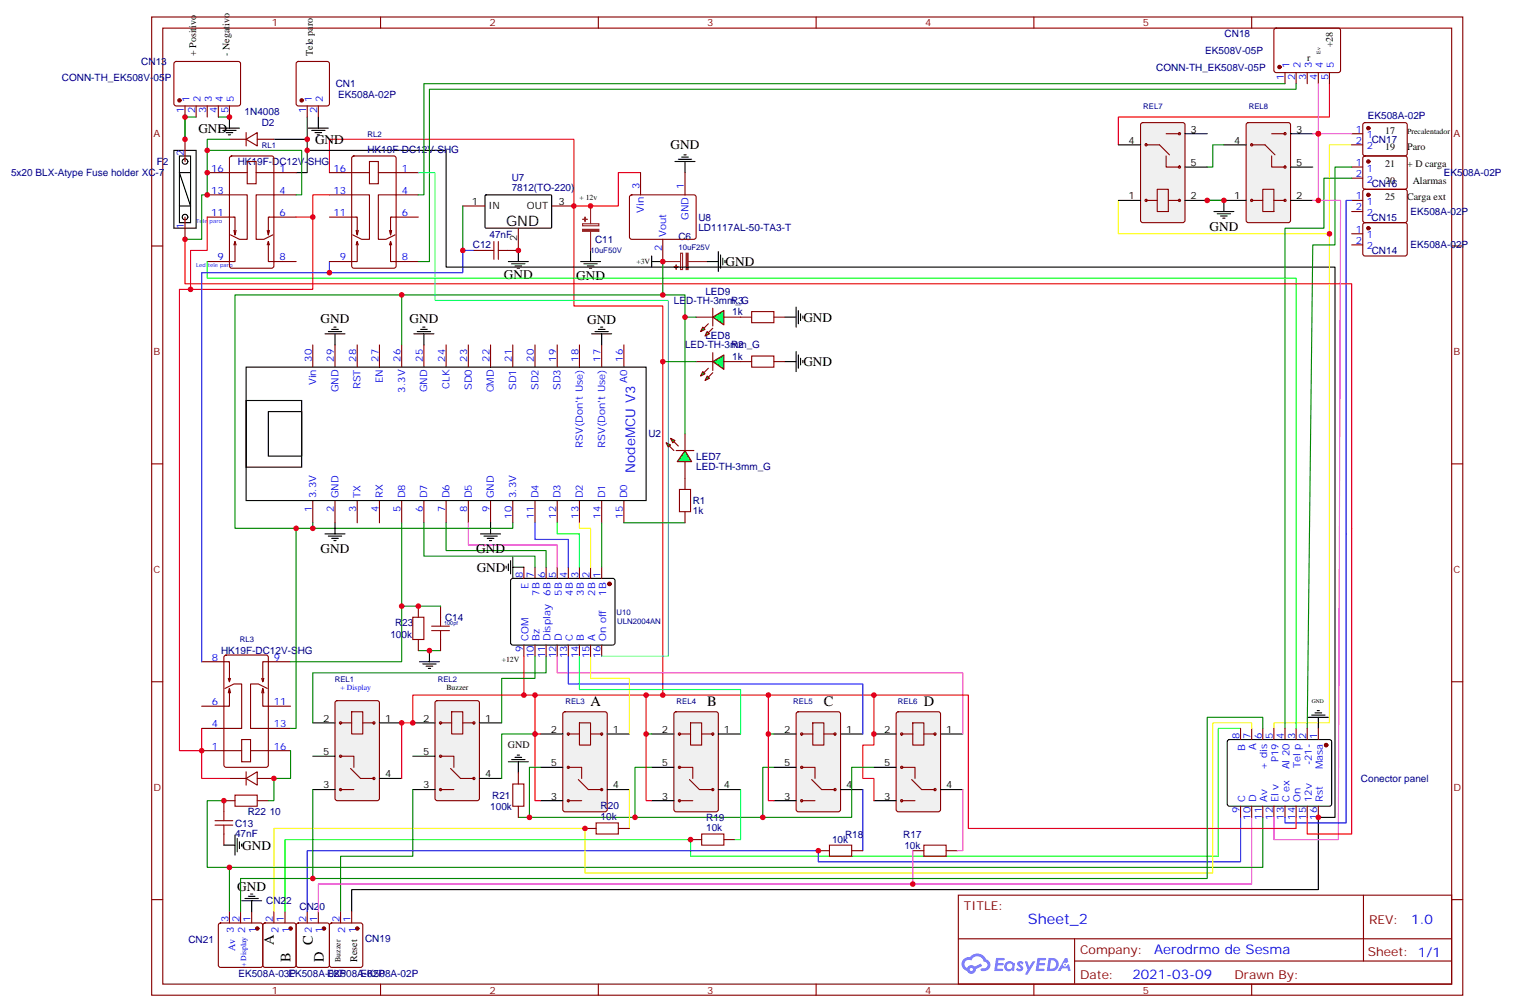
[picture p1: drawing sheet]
<svg xmlns="http://www.w3.org/2000/svg" width="481mm" height="320mm" viewBox="0 0 481 320" stroke-linecap="round" stroke-linejoin="round" font-family="sans-serif">
<g fill="none" stroke="#870000" stroke-width=".35">
<path d="M48.2 5.4h416.2v310.4h-416.2zM51.7 8.9h409.2v303.4h-409.2zM120.8 5.4v3.5M190 5.4v3.5M259.1 5.4v3.5M328.3 5.4v3.5M397.4 5.4v3.5M48.2 78.1h3.5M460.9 78.1h3.5M48.2 147.2h3.5M460.9 147.2h3.5M48.2 216.4h3.5"/>
<path d="M460.9 216.4h3.5M48.2 285.5h3.5M304.3 284.1h156.6v28.2h-156.6zM304.3 297.9h156.5M341.2 297.9v14.1M432.9 284.1v20.9M460.9 285.5h3.5M120.8 312.3v3.5M190 312.3v3.5M259.1 312.3v3.5M328.3 312.3v3.5M341.2 305h119.6"/>
<path d="M397.4 312.3v3.5"/>
</g>
<g fill="#5487ff">
<path d="M323.3 305.3a1.22 1.22 0 0 1 1.7 .2l-.4 .6a.47 .47 0 0 0-.4-.4 .47 .47 0 0 0-.5 .2l.2 .2a1.14 1.14 0 0 1 .8 1.8 1.14 1.14 0 0 1-1.9 0l-.2-.2 .4-.6 .8 .4a.29 .29 0 0 0 .3-.2 .29 .29 0 0 0-.3-.3 1.04 1.04 0 0 1-.5-1.7z"/>
<path d="M316.3 304h2.3l.4 .2-.2 .5-1.8 .1-.1 .8h1.5l.3 .4-.4 .4-1.5-.1-.2 1.2h1.7l.2 .3-.2 .3-2.6 .1z"/>
<path d="M329.4 304l2.7 .2-.1 .5-1.9 .1-.1 .8h1.5l.4 .4-.4 .3h-1.6l-.2 1.1 1.8 .1 .1 .3-.1 .3-2.7 .1z"/>
<path d="M338.2 304h.7l.3 1.3-.6 .3a.69 .69 0 0 0-1 .3 .69 .69 0 0 0 .4 .9 .69 .69 0 0 0 .9-.6l.5-.2 .5 2.2h-.8l-.2-.9h-1.7l-.5 .9h-.9z"/>
<path d="M325.4 305.1h.8l.6 1.8 1.1-1.8h.8l-2.5 4.2h-.8l.9-1.5z"/>
<path d="M332.9 304l-.5 4.2h1.3a2.11 2.11 0 0 0 2.4-2.1 2.11 2.11 0 0 0-2.5-2.1zM333.7 304.8a1.43 1.43 0 0 1 1.6 1.6 1.43 1.43 0 0 1-2 1z"/>
<path d="M319.3 305.6a1.54 1.54 0 0 0-.1 2.2 1.54 1.54 0 0 0 2.1 .1l.6 .3 .3-2.3-.5-.3a1.49 1.49 0 0 0-2.4 0zM319.5 306.6a.95 .95 0 0 1 1.9 0 .95 .95 0 0 1-1.9 0z"/>
<path d="M306 304.4a2.18 2.18 0 0 0 1 3.7 1.44 1.44 0 0 0 1.7 .9 1.44 1.44 0 0 0 1.1-1.5l2-1-.4-.7-1.9 1a1.47 1.47 0 0 0-2.5 .4 1.39 1.39 0 0 1-.6-1.9 1.39 1.39 0 0 1 2-.5 2.12 2.12 0 0 1 2.1-1.3 2.12 2.12 0 0 1 1.9 1.7 1.14 1.14 0 0 1 1.1 1.4 1.14 1.14 0 0 1-1.6 .7 .43 .43 0 0 0-.6 .4 .43 .43 0 0 0 .5 .5 1.98 1.98 0 0 0 2.5-1.3 1.98 1.98 0 0 0-1.3-2.5 3.1 3.1 0 0 0-5.2-.6l-.9 .1zM307.9 307.7a.54 .54 0 0 1 1 0 .54 .54 0 0 1-1 0z"/>
<circle cx="338.2" cy="306.1" r=".26"/>
</g>
<path d="M422.1 26.6v10.5h-67v8.9M104.6 54.8v-10.6h77.6v21.2M203.4 54.8h-7.1v10.6h-14.1v31.7h28.2v123.5" fill="none" stroke="#f00" stroke-width=".35"/>
<g fill="none" stroke="#000" stroke-width=".35">
<path d="M72.8 37.1v3.6M97.5 37.1v17.7h-3.5M101.1 37.1v3.6M55.2 47.7h7.1v24.7h-7.1zM57 49.5h3.5v21.2h-3.5zM60.5 54.8h-3.5l3.5 10.6h-3.5M69.7 40.7h6.3M70.7 41.4h4.3M71.8 42.1h2.1M72.5 42.8h.7M87 44.2h10.5M97.9 40.7h6.3"/>
<path d="M99 41.4h4.2M100 42.1h2.1M100.7 42.8h.7M214.3 51.3h6.4M215.4 50.6h4.2M216.4 49.8h2.1M217.1 49.1h.7M217.5 51.3v3.5M154 62l.3-.2 20.7 .1 .2 .3-.1 10.1-.3 .1h-20.6l-.2-.3zM164.6 79.5v3.5M187.5 79.5v3.5M385.4 67.1h6.4"/>
<path d="M386.5 67.8h4.2M387.5 68.5h2.1M388.2 69.3h.7M388.6 63.6v3.5M161.4 83h6.3M162.5 83.7h4.2M163.5 84.4h2.1M164.2 85.1h.7M184.3 83h6.4M185.4 83.7h4.2M186.4 84.4h2.2M187.1 85.1h.8"/>
<circle cx="58.7" cy="51.3" r=".88"/>
<circle cx="58.7" cy="68.9" r=".88"/>
</g>
<path d="M185 71h5.1v.6h-5.1zM187.5 65.4v5.6M187.5 73.5v6M210.4 83h5.7M216.1 80.4h.6v5.1h-.6zM218.5 83h6" fill="none" stroke="#8c2424" stroke-width=".35"/>
<g fill="#8c2424" stroke="#8c2424" stroke-width=".35">
<path d="M217.8 80.4h.7v5.1h-.7z"/>
<path d="M214.7 84.1v1.4z"/>
<path d="M214 84.7l1.4 .1z"/>
<path d="M185 72.8h5.1v.6h-5.1z"/>
<path d="M185 69.6h1.4z"/>
<path d="M185.7 68.9l.1 1.4z"/>
</g>
<path d="M150.5 79.5h-3.6v7h-42.3v-3.5" fill="none" stroke="#00f" stroke-width=".35"/>
<path d="M154 79.5h2.8M156.8 76.7v5.6M158.2 76.7v5.6M158.2 79.5h2.8" fill="none" stroke="#a10000" stroke-width=".35"/>
<g fill="none" stroke="#870000" stroke-width=".35">
<path d="M55.4 19.7l.5-.2 20 .1 .5 .6-.1 13-.6 .4h-20.1l-.4-.7v-12.7zM94.2 19.7l.5-.2h9.2l.5 .2 .2 .5v12.7l-.2 .5-.5 .2h-9.2l-.5-.2-.2-.5v-12.7zM58.7 33.6v3.5M62.3 33.6v3.5M65.8 33.6v3.5M69.3 33.6v3.5M72.8 33.6v3.5M97.5 33.6v3.5M101.1 33.6v3.5M58.7 44.2v7.1M65.8 54.8h12.7M72.8 44.2h5.3"/>
<path d="M73.1 49.7l.5-.2h12.7l.6 .4 .1 34.5-.5 .7h-12.9l-.7-.4-.1-34.5zM78.1 44.2l3.6-2.1v4.2zM78.1 42.1v4.2M78.5 51.3h2.8v7h-2.8zM81.3 54.8h12.7M81.7 44.2h5.3M203.4 54.8v7M217.5 54.8v7M58.7 68.9v7.1M65.8 61.8h12.7v14.2h-2.5l-2.8-1.5M65.8 68.9h8.8v5.6l-.3-1.4M74.3 77.7l.3-1v6.3h-8.8"/>
<path d="M74.6 76.7l.4 1M75 73.1l-.4 1.4M84.8 73.1l.4 1.4M85.2 76.7l-.4 1M85.5 77.7l-.3-1v6.3h8.8M94 61.8h-12.7v14.2h2.5l2.8-1.5M94 68.9h-8.8v5.6l.3-1.4M146.9 65.4h7.1M150.5 79.5h3.5M164.6 72.4v7.1h-3.6M175.2 65.4h7M200.1 62l.5-.2 20 .1 .4 .6-.1 13-.6 .5-20-.1-.5-.7v-12.7z"/>
<path d="M210.4 76v7M429.2 74.2h3.5M429.2 77.7h3.5M432.9 70.9l.5-.2h12.7l.5 .2 .2 .5-.1 9.4-.6 .4h-13l-.4-.7v-9.1z"/>
</g>
<path d="M62.3 37.1h-3.6v7.1M69.3 37.1h3.5M388.6 46h-3.5v7h-1.8" fill="none" stroke="#008700" stroke-width=".35"/>
<g fill="#870000" stroke="#870000" stroke-width=".35">
<circle cx="95.8" cy="31.9" r=".53"/>
<circle cx="57" cy="31.9" r=".53"/>
<circle cx="434.4" cy="72.4" r=".53"/>
</g>
<path d="M429.2 46h-7.1v28.2h-67v-10.6" fill="none" stroke="#ff0" stroke-width=".35"/>
<path d="M395.9 39.1l.4-.2h12.7l.7 .4 .1 30.7-.5 .6-13 .1-.6-.5-.1-30.6z" fill="#f0f0f0" stroke="#870000" stroke-width=".35"/>
<path d="M97.5 47.7h44.1v37.1h282.3v174.6h-5.3v22.9h-306.9v7.1M388.6 46h7M409.8 42.4h7M409.8 53h7M388.6 63.6h7M409.8 63.6h7M415.4 227.6h6.3M416.5 226.9h4.2M417.5 226.2h2.1M418.2 225.5h.7M418.6 227.6v3.6" fill="none" stroke="#000" stroke-width=".35"/>
<g fill="none" stroke="#870000" stroke-width=".35">
<path d="M404.7 9.1l.5-.2 20 .1 .4 .6v13l-.7 .4h-20l-.4-.7v-12.7zM408 23v3.6M411.5 23v3.6M415 23v3.6M418.6 23v3.6M422.1 23v3.6M432.9 39.1l.5-.2h12.7l.5 .2 .2 .5-.1 9.5-.6 .4-13-.1-.4-.6v-9.2zM397.4 46h4.2l3.2 3.1M403.8 49.5v3.5h4.2M403.8 42.4h4.2M429.2 46h3.5M429.2 42.4h3.5"/>
<path d="M429.2 53h3.5M429.2 56.6h3.5M432.9 49.7l.5-.2h12.7l.5 .2 .2 .5-.1 9.4-.6 .5-13-.1-.4-.6v-9.2zM397.4 63.6h3.5M400.9 60.1h3.6v7h-3.6zM404.5 63.6h3.5M429.2 63.6h3.5M429.2 67.1h3.5M432.9 60.3l.5-.2h12.7l.5 .2 .2 .5-.1 9.4-.6 .5-13-.1-.4-.6v-9.2z"/>
<circle cx="397.4" cy="46" r=".35"/>
<circle cx="408" cy="42.4" r=".35"/>
<circle cx="408" cy="53" r=".35"/>
<circle cx="397.4" cy="63.6" r=".35"/>
<circle cx="408" cy="63.6" r=".35"/>
</g>
<g fill="#870000" stroke="#870000" stroke-width=".35">
<circle cx="434.4" cy="61.8" r=".53"/>
<circle cx="434.4" cy="51.3" r=".53"/>
<circle cx="434.4" cy="40.7" r=".53"/>
<circle cx="406.2" cy="21.3" r=".53"/>
</g>
<path d="M422.1 74.2v155.2h-17.6v1.8M185.7 262.9h-98.7v26.5" fill="none" stroke="#ff0" stroke-width=".35"/>
<path d="M429.2 63.6h-1.8v105.8M273.9 261.2v8.8" fill="none" stroke="#00f" stroke-width=".35"/>
<path d="M393.9 231.2h-7.1v40.5h-167.5v-5.2h-128.8v22.9" fill="none" stroke="#0f0" stroke-width=".35"/>
<path d="M429.2 56.6h-8.9v15.8h-12.3v158.8M429.2 53h-5.3v24.7h-7.1l-1.8 153.5" fill="none" stroke="#008700" stroke-width=".35"/>
<path d="M397.4 259.4v21.2h-107.6" fill="none" stroke="#f0f" stroke-width=".35"/>
<path d="M138.3 222.6l.5-.2h12.7l.7 .4v30.6l-.4 .7h-13l-.6-.5-.1-30.5z" fill="#f0f0f0" stroke="#870000" stroke-width=".35"/>
<path d="M131.1 229.4h7M131.1 240h7M152.2 229.4h7.1M131.1 250.6h7M152.2 247.1h7.1" fill="none" stroke="#000" stroke-width=".35"/>
<g fill="none" stroke="#870000" stroke-width=".35">
<path d="M139.9 240h4.2v3.5M139.9 229.4h3.5M143.4 225.9h3.5v7h-3.5zM146.9 229.4h3.6M139.9 250.6h4.2M143.1 243.9l3.1 3.2h4.3"/>
<circle cx="139.9" cy="229.4" r=".35"/>
<circle cx="139.9" cy="240" r=".35"/>
<circle cx="150.5" cy="229.4" r=".35"/>
<circle cx="139.9" cy="250.6" r=".35"/>
<circle cx="150.5" cy="247.1" r=".35"/>
</g>
<path d="M284.7 226.1l.5-.2h12.7l.7 .4v30.6l-.4 .7h-13l-.6-.4-.1-30.6z" fill="#f0f0f0" stroke="#870000" stroke-width=".35"/>
<path d="M277.5 232.9h7M298.6 232.9h7.1M277.5 254.1h7M277.5 243.5h7M298.6 250.6h7.1" fill="none" stroke="#000" stroke-width=".35"/>
<g fill="none" stroke="#870000" stroke-width=".35">
<path d="M286.3 232.9h3.5M289.8 229.4h3.5v7.1h-3.5zM293.3 232.9h3.6M286.3 243.5h4.2v3.6M286.3 254.1h4.2M289.5 247.4l3.1 3.2h4.3"/>
<circle cx="286.3" cy="232.9" r=".35"/>
<circle cx="296.9" cy="232.9" r=".35"/>
<circle cx="286.3" cy="254.1" r=".35"/>
<circle cx="286.3" cy="243.5" r=".35"/>
<circle cx="296.9" cy="250.6" r=".35"/>
</g>
<path d="M253 226.1l.5-.2h12.7l.6 .4 .1 30.6-.5 .7h-12.9l-.7-.4v-30.6z" fill="#f0f0f0" stroke="#870000" stroke-width=".35"/>
<path d="M245.7 232.9h7.1M266.9 232.9h7M245.7 254.1h7.1M245.7 243.5h7.1M266.9 250.6h7" fill="none" stroke="#000" stroke-width=".35"/>
<g fill="none" stroke="#870000" stroke-width=".35">
<path d="M254.5 232.9h3.6M258.1 229.4h3.5v7.1h-3.5zM261.6 232.9h3.5M254.5 243.5h4.3v3.6M254.5 254.1h4.3M257.7 247.4l3.2 3.2h4.2"/>
<circle cx="254.5" cy="232.9" r=".35"/>
<circle cx="265.1" cy="232.9" r=".35"/>
<circle cx="254.5" cy="243.5" r=".35"/>
<circle cx="254.5" cy="254.1" r=".35"/>
<circle cx="265.1" cy="250.6" r=".35"/>
</g>
<path d="M214.2 226.1l.5-.2h12.7l.6 .4 .1 30.6-.5 .7h-12.9l-.7-.4v-30.6z" fill="#f0f0f0" stroke="#870000" stroke-width=".35"/>
<path d="M206.9 232.9h7.1M228.1 232.9h7M206.9 254.1h7.1M206.9 243.5h7.1M228.1 250.6h7" fill="none" stroke="#000" stroke-width=".35"/>
<g fill="none" stroke="#870000" stroke-width=".35">
<path d="M215.7 232.9h3.6M219.3 229.4h3.5v7.1h-3.5zM222.8 232.9h3.5M215.7 243.5h4.3v3.6M215.7 254.1h4.3M218.9 247.4l3.2 3.2h4.2"/>
<circle cx="215.7" cy="232.9" r=".35"/>
<circle cx="226.3" cy="232.9" r=".35"/>
<circle cx="215.7" cy="254.1" r=".35"/>
<circle cx="215.7" cy="243.5" r=".35"/>
<circle cx="226.3" cy="250.6" r=".35"/>
</g>
<path d="M178.9 226.1l.5-.2h12.7l.6 .4 .1 30.6-.5 .7h-12.9l-.7-.4v-30.6z" fill="#f0f0f0" stroke="#870000" stroke-width=".35"/>
<path d="M162.3 183.8l.5-.2h32l.5 .7-.1 20-.6 .4h-32.1l-.4-.7v-19.7zM164.2 239.6h.7M171.6 232.9h7.1M192.8 232.9h7M389.9 234.9l.4-.2 32.1 .1 .4 .6-.1 20-.6 .5-32-.1-.5-.6v-19.8zM161.4 241.8h6.3M162.5 241.1h4.2M163.5 240.3h2.1M164.6 241.8v3.5M171.6 254.1h7.1M171.6 243.5h7.1M192.8 250.6h7" fill="none" stroke="#000" stroke-width=".35"/>
<g fill="none" stroke="#870000" stroke-width=".35">
<path d="M166.3 180v3.6M169.9 180v3.6M173.4 180v3.6M176.9 180v3.6M180.4 180v3.6M184 180v3.6M187.5 180v3.6M191 180v3.6M64 210h8.8v6.4l-.3-1.1M71.3 208.1l.5-.2h12.7l.6 .4 .1 34.5-.5 .7h-12.9l-.7-.4v-34.5zM71.4 218.5l2.9-1.4h2.4v14.1h-12.7M72.5 219.9l.3-1.4v5.6h-8.8"/>
<path d="M72.8 218.5l.4 1.4M73.2 215.3l-.4 1.1M83.1 215.3l.3 1.1M83.4 218.5l-.3 1.4M83.8 219.9l-.4-1.4v5.6h8.9M84.8 218.5l-2.8-1.4h-2.4v14.1h12.7M92.3 210h-8.9v6.4l.4-1.1M166.3 204.7v3.5M169.9 204.7v3.5M173.4 204.7v3.5M176.9 204.7v3.5M180.4 204.7v3.5"/>
<path d="M184 204.7v3.5M187.5 204.7v3.5M191 204.7v3.5M64 238.2h12.7M76.7 234.7h2.9v7.1h-2.9zM79.6 238.2h12.7M180.4 232.9h3.6M184 229.4h3.5v7.1h-3.5zM187.5 232.9h3.5M393.9 231.2v3.5M397.4 231.2v3.5M400.9 231.2v3.5"/>
<path d="M404.5 231.2v3.5M408 231.2v3.5M411.5 231.2v3.5M415 231.2v3.5M418.6 231.2v3.5M164.6 245.3v3.5M164.6 255.9v3.5M180.4 243.5h4.3v3.6M180.4 254.1h4.3M183.6 247.4l3.2 3.2h4.2M393.9 255.9v3.5M397.4 255.9v3.5"/>
<path d="M400.9 255.9v3.5M404.5 255.9v3.5M408 255.9v3.5M411.5 255.9v3.5M415 255.9v3.5M418.6 255.9v3.5M185.7 262.9h3.6M196.3 262.9h3.5M219.3 266.5h3.5M229.8 266.5h3.6M259.8 270h3.5M270.4 270h3.5"/>
<path d="M289.8 270h3.5M300.4 270h3.5M69.6 293.1l.4-.2h12.7l.5 .2 .2 .5v12.7l-.2 .5-.5 .2h-12.7l-.5-.2-.2-.5v-12.7zM72.8 289.4v3.5M76.4 289.4v3.5M79.9 289.4v3.5M83.7 293.1l.4-.2h9.2l.5 .2 .2 .5v12.7l-.2 .5-.5 .2h-9.2l-.5-.2-.2-.5v-12.7zM87 289.4v3.5M90.5 289.4v3.5M94.2 293.1l.5-.2h9.2l.5 .2 .2 .5v12.7l-.2 .5-.5 .2h-9.2l-.5-.2-.2-.5v-12.7zM97.5 289.4v3.5M101.1 289.4v3.5"/>
<path d="M104.8 293.1l.5-.2h9.2l.5 .2 .2 .5v12.7l-.3 .5-.4 .2h-9.2l-.5-.2-.2-.5v-12.7zM108.1 289.4v3.5M111.7 289.4v3.5"/>
<circle cx="180.4" cy="232.9" r=".35"/>
<circle cx="191" cy="232.9" r=".35"/>
<circle cx="180.4" cy="254.1" r=".35"/>
<circle cx="180.4" cy="243.5" r=".35"/>
<circle cx="191" cy="250.6" r=".35"/>
</g>
<path d="M162.8 248.8h3.5v7.1h-3.5zM189.3 261.2h7v3.5h-7zM222.8 264.7h7v3.5h-7zM263.3 268.2h7.1v3.5h-7.1zM293.3 268.2h7.1v3.5h-7.1z" fill="none" stroke="#a10000" stroke-width=".35"/>
<path d="M383.3 63.6h5.3M173.4 208.2v5.3h-74.1v15.9M131.1 250.6v21.1h-23v17.7M171.6 243.5h-3.5v15.9h-3.5M206.9 243.5h-5.3v15.9h-33.5M245.7 243.5h-3.5v15.9h-40.6M277.5 243.5h-7.1v15.9h-28.2M400.9 259.4v15.9h-328.1v14.1" fill="none" stroke="#008700" stroke-width=".35"/>
<path d="M176.9 208.2v5.3h128.8v19.4" fill="none" stroke="#f0f" stroke-width=".35"/>
<path d="M169.9 220.6h35.2v33.5h1.8M171.6 232.9h-1.7v21.2h1.7M205.1 220.6h38.8v33.5h1.8M243.9 220.6h33.6v15.9h-3.6v10.6h3.6v7" fill="none" stroke="#f00" stroke-width=".35"/>
<path d="M180.4 208.2v8.9h93.5v15.8M273.9 250.6v10.6M393.9 259.4v14.1h-134.1v-3.5h-162.3v19.4" fill="none" stroke="#00f" stroke-width=".35"/>
<path d="M187.5 208.2v7.1h12.3v17.6M397.4 231.2v-1.8h-12.3v47.6h-199.4v-14.1M199.8 250.6v12.3" fill="none" stroke="#ff0" stroke-width=".35"/>
<g fill="#870000" stroke="#870000" stroke-width=".35">
<circle cx="421" cy="236.5" r=".53"/>
<circle cx="193.5" cy="185.3" r=".53"/>
<circle cx="113.4" cy="294.7" r=".53"/>
<circle cx="102.8" cy="294.7" r=".53"/>
<circle cx="81.7" cy="294.7" r=".53"/>
<circle cx="92.3" cy="294.7" r=".53"/>
</g>
<path d="M65.8 83v5.3h345.7v142.9" fill="none" stroke="#0f0" stroke-width=".35"/>
<path d="M106.6 222.6l.5-.2h12.7l.6 .4 .1 30.6-.5 .7h-12.9l-.7-.5v-30.5z" fill="#f0f0f0" stroke="#870000" stroke-width=".35"/>
<g fill="none" stroke="#000" stroke-width=".35">
<path d="M78.1 116.5h127v42.4h-127zM103.2 105.9h6.3M104.2 105.2h4.3M105.3 104.5h2.1M106 103.8h.7M106.4 105.9v3.6M131.4 105.9h6.4M132.5 105.2h4.2M133.5 104.5h2.1M134.2 103.8h.7M134.6 105.9v3.6M78.1 127.1h17.7v21.2h-17.7z"/>
<path d="M85.2 130.6h10.6v14.1h-10.6zM103.2 169.4h6.3M104.2 170.1h4.3M105.3 170.9h2.1M106 171.6h.7M106.4 165.9v3.5M152.6 169.4h6.3M153.6 170.1h4.3M154.7 170.9h2.1M155.4 171.6h.7M155.8 165.9v3.5M133.2 210h6.3"/>
<path d="M134.2 210.7h4.3M135.3 211.4h2.1M136 212.1h.7M136.3 206.5v3.5M99.3 229.4h7.1M99.3 240h7.1M120.5 229.4h7M99.3 250.6h7.1M120.5 247.1h7M71.1 268.2h3.5M74.6 265v6.4M75.3 266.1v4.2"/>
<path d="M76 267.2v2.1M76.7 267.9v.7M76.7 285.9h6.4M77.8 285.2h4.2M78.8 284.4h2.2M79.6 283.7h.7M79.9 285.9v3.5"/>
</g>
<g fill="none" stroke="#870000" stroke-width=".35">
<path d="M104.6 54.8h12.7M111.9 49.7l.5-.2h12.7l.6 .4 .1 34.5-.5 .7h-12.9l-.7-.4v-34.5zM117.3 51.3h2.8v7h-2.8zM120.1 54.8h12.7M104.6 61.8h12.7v14.2h-2.5l-2.8-1.5M104.6 68.9h8.8v5.6l-.3-1.4M113.1 77.7l.3-1v6.3h-8.8M113.4 76.7l.4 1M113.8 73.1l-.4 1.4M123.6 73.1l.4 1.4M124 76.7l-.4 1M124.4 77.7l-.4-1v6.3h8.8"/>
<path d="M132.8 61.8h-12.7v14.2h2.5l2.8-1.5M132.8 68.9h-8.8v5.6l.4-1.4M99.3 109.5v7M106.4 109.5v7M113.4 109.5v7M120.5 109.5v7M127.5 109.5v7M134.6 109.5v7M141.6 109.5v7M148.7 109.5v7M155.8 109.5v7M162.8 109.5v7"/>
<path d="M169.9 109.5v7M176.9 109.5v7M184 109.5v7M191 109.5v7M198.1 109.5v7M99.3 158.9v7M106.4 158.9v7M113.4 158.9v7M120.5 158.9v7M127.5 158.9v7M134.6 158.9v7M141.6 158.9v7"/>
<path d="M148.7 158.9v7M155.8 158.9v7M162.8 158.9v7M169.9 158.9v7M176.9 158.9v7M184 158.9v7M191 158.9v7M198.1 158.9v7M132.8 192.4v3.5M139.9 192.4v3.5M132.8 203v3.5M139.9 203v3.5"/>
<path d="M108.1 240h4.3v3.5M108.1 229.4h3.6M111.7 225.9h3.5v7h-3.5zM115.2 229.4h3.5M72.8 247.1h5.3M74.6 254.1h-3.5v3.5M78.1 247.1l3.6-2.2v4.3zM78.1 244.9v4.3M81.7 247.1h5.3M81.7 254.1h3.5M108.1 250.6h4.3M111.3 243.9l3.2 3.2h4.2"/>
<path d="M71.1 264.7v3.5"/>
<circle cx="108.1" cy="229.4" r=".35"/>
<circle cx="108.1" cy="240" r=".35"/>
<circle cx="118.7" cy="229.4" r=".35"/>
<circle cx="108.1" cy="250.6" r=".35"/>
<circle cx="118.7" cy="247.1" r=".35"/>
</g>
<path d="M131.1 195.9h3.5v7.1h-3.5zM137.1 198.7h5.6M139.9 195.9v2.8M137.1 200.1h5.6M139.9 200.1v2.9M71.1 257.6v2.9M74.6 252.3h7.1v3.6h-7.1zM68.3 260.5h5.6M68.3 261.9h5.6M71.1 261.9v2.8" fill="none" stroke="#a10000" stroke-width=".35"/>
<path d="M429.2 42.4h-10.6v21.2h7l-.7 202.9h-20.4v-7.1M148.7 165.9v7.1h28.2v7M305.7 250.6v19.4h-1.8M289.8 270v10.6h-188.7v8.8" fill="none" stroke="#f0f" stroke-width=".35"/>
<g fill="none" stroke="#008700" stroke-width=".35">
<path d="M58.7 37.1v7.1M65.8 47.7h30v14.1h-1.8M72.8 44.2h-7v17.6h-1.8v14.2h-5.3M146.9 65.4v14.1M383.3 63.6h5.3M127.5 93.6v15.9M94 167.7v63.5h-1.7M99.3 165.9v1.8h63.5v-1.8M127.5 165.9v44.1h-35.2M134.6 165.9v10.6h35.3v3.5M141.6 165.9v8.8h31.8v5.3M191 165.9v14.1"/>
<path d="M127.5 192.4h12.4M132.8 206.5h7.1M169.9 208.2v7.1h-10.6v14.1M92.3 238.2v8.9h-5.3v7h-1.8M205.1 232.9h1.8M243.9 232.9h1.8M400.9 231.2v-3.6h-17.6v51.2h-306.9v10.6M71.1 254.1h-5.3v21.2h7M99.3 250.6v28.2"/>
</g>
<path d="M58.7 76v14.1h370.5v174.6h-14.2v-5.3M99.3 68.9v22.9h-42.3v146.4h7v8.9h8.8M104.6 61.8h-5.3v7.1h-5.3M166.3 208.2v12.4h3.6v12.3M166.3 220.6h-35.2v8.8h-3.6v17.7M277.5 220.6h29.9v42.3h104.1v-3.5" fill="none" stroke="#f00" stroke-width=".35"/>
<path d="M176.9 165.9v3.5h7.1v10.6M184 208.2v10.6h51.1v14.1M235.1 250.6v15.9h-1.7" fill="none" stroke="#0f0" stroke-width=".35"/>
<path d="M184 165.9v1.8h3.5v12.3" fill="none" stroke="#ff0" stroke-width=".35"/>
<path d="M169.9 165.9v5.3h10.5v8.8M427.4 169.4v91.8h-19.4v-1.8" fill="none" stroke="#00f" stroke-width=".35"/>
<path d="M362.4 39.1l.4-.2h12.7l.7 .4v30.7l-.4 .6-13 .1-.6-.5-.1-30.6z" fill="#f0f0f0" stroke="#870000" stroke-width=".35"/>
<g fill="none" stroke="#000" stroke-width=".35">
<path d="M355.1 46h7M376.2 42.4h7.1M376.2 53h7.1M228.1 79.8v6.4M355.1 63.6h7M376.2 63.6h7.1M206.9 83h3.5M206.9 81.2v3.6M224.5 83h3.6M228.8 80.9v4.2M229.5 82v2.1M230.2 82.7v.7"/>
<path d="M160.7 179.7v.7M161.4 179v2.1M162.1 177.9v4.2M162.8 176.8v6.4M162.8 180h3.5"/>
</g>
<g fill="none" stroke="#870000" stroke-width=".35">
<path d="M363.9 46h4.2l3.2 3.1M370.2 49.5v3.5h4.3M370.2 42.4h4.3M363.9 63.6h3.5M367.4 60.1h3.5v7h-3.5zM370.9 63.6h3.6"/>
<circle cx="363.9" cy="46" r=".35"/>
<circle cx="374.5" cy="42.4" r=".35"/>
<circle cx="374.5" cy="53" r=".35"/>
<circle cx="363.9" cy="63.6" r=".35"/>
<circle cx="374.5" cy="63.6" r=".35"/>
</g>
<path d="M418.6 26.6v15.8h-1.8M416.8 63.6h1.8" fill="none" stroke="#f0f" stroke-width=".35"/>
<path d="M408 26.6h-273.4v35.2h-1.8M411.5 26.6v1.7h-275.2v54.7h-3.5M210.4 83v10.6h-135.8v74.1h24.7" fill="none" stroke="#008700" stroke-width=".35"/>
<path d="M64 231.2v7" fill="none" stroke="#f00" stroke-width=".35"/>
<path d="M104.6 86.5h-40.6v123.5" fill="none" stroke="#00f" stroke-width=".35"/>
<path d="M132.8 54.8h5.3v40.6h74.1v112.8h-21.2" fill="none" stroke="#0ff" stroke-width=".35"/>
<path d="M217.5 143l2.1 3.5h-4.6z" fill="#0f0" stroke="#870000" stroke-width=".35"/>
<path d="M214.7 143h5.6z" fill="#f00" stroke="#870000" stroke-width=".35"/>
<g fill="#870000" stroke="#870000" stroke-width=".35">
<path d="M212.5 141.6l1.5 1.4z"/>
<path d="M214 140.2l1.4 1.4z"/>
</g>
<g fill="#0f0" stroke="#870000" stroke-width=".35">
<path d="M211.5 140.5l1.4 .7-.7 .7z"/>
<path d="M212.9 139.1l1.4 .7-.7 .7z"/>
</g>
<path d="M217.5 137.7v5.3M217.5 146.5v5.3" fill="none" stroke="#870000" stroke-width=".35"/>
<path d="M210.4 93.6h7.1v44.1M198.1 165.9h19.4" fill="none" stroke="#008700" stroke-width=".35"/>
<path d="M226.3 114.8l3.5-2.2v4.6z" fill="#0f0" stroke="#870000" stroke-width=".35"/>
<path d="M226.3 111.9v5.7z" fill="#f00" stroke="#870000" stroke-width=".35"/>
<g fill="#870000" stroke="#870000" stroke-width=".35">
<path d="M226.3 118.3l-1.4 1.4z"/>
<path d="M224.9 116.9l-1.4 1.4z"/>
</g>
<g fill="#0f0" stroke="#870000" stroke-width=".35">
<path d="M224.5 119.3l.7 .8-1.4 .7z"/>
<path d="M223.1 117.9l.7 .7-1.4 .7z"/>
</g>
<path d="M221 114.8h5.3M229.8 114.8h5.3" fill="none" stroke="#870000" stroke-width=".35"/>
<path d="M226.3 100.6l3.5-2.1v4.6z" fill="#0f0" stroke="#870000" stroke-width=".35"/>
<path d="M226.3 97.8v5.7z" fill="#f00" stroke="#870000" stroke-width=".35"/>
<g fill="#870000" stroke="#870000" stroke-width=".35">
<path d="M226.3 104.2l-1.4 1.4z"/>
<path d="M224.9 102.8l-1.4 1.4z"/>
</g>
<g fill="#0f0" stroke="#870000" stroke-width=".35">
<path d="M224.5 105.2l.7 .7-1.4 .7z"/>
<path d="M223.1 103.8l.7 .7-1.4 .7z"/>
</g>
<path d="M221 100.6h5.3M229.8 100.6h8.9M235.1 114.8h3.6M245.7 100.6h3.5M245.7 114.8h3.5M217.5 151.8v3.5M217.5 162.4v3.5" fill="none" stroke="#870000" stroke-width=".35"/>
<path d="M210.4 114.8h10.6M217.5 100.6h3.5M169.9 232.9h-10.6v14.2" fill="none" stroke="#008700" stroke-width=".35"/>
<g fill="none" stroke="#000" stroke-width=".35">
<path d="M252.8 97.5v6.3M253.5 98.5v4.3M254.2 99.6v2.1M187.9 105.9h6.3M188.9 105.2h4.2M190 104.5h2.1M190.7 103.8h.7M191 105.9v3.6M249.2 100.6h3.6M249.2 114.8h3.6M252.8 111.6v6.3M253.5 112.6v4.3"/>
<path d="M254.2 113.7v2.1M254.9 100.3v.7M254.9 114.4v.7"/>
</g>
<path d="M65.8 68.9v10.6h-5.3v12.3" fill="none" stroke="#f00" stroke-width=".35"/>
<path d="M238.7 98.9h7v3.5h-7zM238.7 113h7v3.5h-7zM215.7 155.3h3.6v7.1h-3.6z" fill="none" stroke="#a10000" stroke-width=".35"/>
<g fill="#c00">
<circle cx="182.2" cy="65.4" r=".88"/>
<circle cx="164.6" cy="79.5" r=".88"/>
<circle cx="97.5" cy="44.2" r=".88"/>
<circle cx="205.1" cy="232.9" r=".88"/>
<circle cx="205.1" cy="220.6" r=".88"/>
<circle cx="243.9" cy="232.9" r=".88"/>
<circle cx="243.9" cy="220.6" r=".88"/>
<circle cx="168.1" cy="259.4" r=".88"/>
<circle cx="277.5" cy="220.6" r=".88"/>
<circle cx="242.2" cy="259.4" r=".88"/>
<circle cx="201.6" cy="259.4" r=".88"/>
<circle cx="187.5" cy="65.4" r=".88"/>
<circle cx="388.6" cy="63.6" r=".88"/>
<circle cx="422.1" cy="74.2" r=".88"/>
<circle cx="383.3" cy="63.6" r=".88"/>
<circle cx="58.7" cy="44.2" r=".88"/>
<circle cx="58.7" cy="37.1" r=".88"/>
<circle cx="72.8" cy="37.1" r=".88"/>
<circle cx="65.8" cy="54.8" r=".88"/>
<circle cx="65.8" cy="61.8" r=".88"/>
<circle cx="65.8" cy="47.7" r=".88"/>
<circle cx="146.9" cy="79.5" r=".88"/>
<circle cx="58.7" cy="76" r=".88"/>
<circle cx="71.1" cy="254.1" r=".88"/>
<circle cx="64" cy="238.2" r=".88"/>
<circle cx="99.3" cy="68.9" r=".88"/>
<circle cx="277.5" cy="232.9" r=".88"/>
<circle cx="169.9" cy="220.6" r=".88"/>
<circle cx="99.3" cy="167.7" r=".88"/>
<circle cx="127.5" cy="93.6" r=".88"/>
<circle cx="210.4" cy="220.6" r=".88"/>
<circle cx="166.3" cy="220.6" r=".88"/>
<circle cx="131.1" cy="229.4" r=".88"/>
<circle cx="127.5" cy="229.4" r=".88"/>
<circle cx="418.6" cy="259.4" r=".88"/>
<circle cx="136.3" cy="206.5" r=".88"/>
<circle cx="127.5" cy="192.4" r=".88"/>
<circle cx="132.8" cy="192.4" r=".88"/>
<circle cx="94" cy="167.7" r=".88"/>
<circle cx="72.8" cy="275.3" r=".88"/>
<circle cx="185.7" cy="262.9" r=".88"/>
<circle cx="289.8" cy="280.6" r=".88"/>
<circle cx="99.3" cy="278.8" r=".88"/>
<circle cx="418.6" cy="42.4" r=".88"/>
<circle cx="418.6" cy="63.6" r=".88"/>
<circle cx="259.8" cy="270" r=".88"/>
<circle cx="219.3" cy="266.5" r=".88"/>
<circle cx="210.4" cy="83" r=".88"/>
<circle cx="104.6" cy="86.5" r=".88"/>
<circle cx="87" cy="247.1" r=".88"/>
<circle cx="97.5" cy="47.7" r=".88"/>
<circle cx="210.4" cy="93.6" r=".88"/>
<circle cx="217.5" cy="100.6" r=".88"/>
<circle cx="210.4" cy="114.8" r=".88"/>
<circle cx="169.9" cy="232.9" r=".88"/>
<circle cx="60.5" cy="91.8" r=".88"/>
</g>
<g font-size="4.6">
<text x="160.7" y="71.7">GND</text>
<text x="187.5" y="224.1">A</text>
<text x="224.5" y="224.1">B</text>
<text x="261.6" y="224.1">C</text>
<text x="293.3" y="224.1">D</text>
<text x="87" y="300" transform="rotate(-90 87 300)">A</text>
<text x="99.3" y="300" transform="rotate(-90 99.3 300)">C</text>
<text x="92.3" y="305.3" transform="rotate(-90 92.3 305.3)">B</text>
<text x="102.8" y="305.3" transform="rotate(-90 102.8 305.3)">D</text>
</g>
<text font-size="4.6" fill="#00f" x="326.4" y="293.1">Sheet_2</text>
<g font-size="4.2">
<text x="63" y="42.1">GND</text>
<text x="100" y="45.6">GND</text>
<text x="212.9" y="47.3">GND</text>
<text x="384" y="73.2">GND</text>
<text x="160" y="88.7">GND</text>
<text x="182.9" y="89">GND</text>
<text x="230.4" y="84.4">GND</text>
<text x="101.8" y="102.6">GND</text>
<text x="130" y="102.6">GND</text>
<text x="186.4" y="102.8">GND</text>
<text x="255.1" y="102.1">GND</text>
<text x="255.1" y="116.2">GND</text>
<text x="101.8" y="175.5">GND</text>
<text x="151.2" y="175.5">GND</text>
<text x="151.3" y="181.5">GND</text>
<text x="76.9" y="269.7">GND</text>
<text x="75.3" y="282.6">GND</text>
</g>
<g font-size="4.2" fill="#00f">
<text x="201.6" y="150" transform="rotate(-90 201.6 150)">NodeMCU V3</text>
<text x="448.1" y="293.4">1.0</text>
<text x="366.4" y="302.9">Aerodrmo de Sesma</text>
<text x="359.5" y="310.7">2021-03-09</text>
</g>
<g font-size="3.9" fill="#800">
<text x="306" y="288.7">TITLE:</text>
<text x="434.7" y="293.4">REV:</text>
<text x="342.9" y="302.9">Company:</text>
<text x="434.3" y="303.5">Sheet: 1/1</text>
<text x="342.9" y="310.6">Date:</text>
<text x="392" y="310.6">Drawn By:</text>
</g>
<g font-size="3.2" fill="#800">
<text x="86.3" y="8.4">1</text>
<text x="155.4" y="8.4">2</text>
<text x="224.5" y="8.4">3</text>
<text x="293.7" y="8.4">4</text>
<text x="362.8" y="8.4">5</text>
<text x="48.7" y="43.5">A</text>
<text x="461.4" y="43.5">A</text>
<text x="48.7" y="112.6">B</text>
<text x="461.4" y="112.6">B</text>
<text x="48.7" y="181.8">C</text>
<text x="461.4" y="181.8">C</text>
<text x="48.7" y="250.9">D</text>
<text x="461.4" y="250.9">D</text>
<text x="86.3" y="315.3">1</text>
<text x="155.4" y="315.3">2</text>
<text x="224.5" y="315.3">3</text>
<text x="293.7" y="315.3">4</text>
<text x="362.8" y="315.3">5</text>
</g>
<g font-size="3.2" fill="#000080">
<text x="388.8" y="11.9">CN18</text>
<text x="382.7" y="17.2">EK508V-05P</text>
<text x="44.9" y="20.7">CN13</text>
<text x="367.1" y="22.4">CONN-TH_EK508V-05P</text>
<text x="19.6" y="25.9">CONN-TH_EK508V-05P</text>
<text x="106.6" y="27.7">CN1</text>
<text x="107.4" y="31.2">EK508A-02P</text>
<text x="77.7" y="36.5">1N4008</text>
<text x="83.1" y="40.1">D2</text>
<text x="434.3" y="37.9">EK508A-02P</text>
<text x="435.5" y="45.3">CN17</text>
<text x="49.8" y="52.4">F2</text>
<text x="75.5" y="52.4">HK19F-DC12V-SHG</text>
<text x="116.6" y="48.4">HK19F-DC12V-SHG</text>
<text x="3.5" y="55.9">5x20 BLX-Atype Fuse holder XC-7</text>
<text x="162.5" y="57.5">U7</text>
<text x="435.5" y="59.5">CN16</text>
<text x="458.4" y="55.9">EK508A-02P</text>
<text x="162.5" y="60.7">7812(TO-220)</text>
<text x="221.7" y="70">U8</text>
<text x="435.5" y="70">CN15</text>
<text x="447.8" y="68.3">EK508A-02P</text>
<text x="155.4" y="75.6">47nF</text>
<text x="188.9" y="77.1">C11</text>
<text x="215.4" y="76.2">C6</text>
<text x="221.7" y="73.2">LD1117AL-50-TA3-T</text>
<text x="150.1" y="78.9">C12</text>
<text x="435.5" y="80.6">CN14</text>
<text x="447.8" y="78.9">EK508A-02P</text>
<text x="224" y="93.6">LED9</text>
<text x="214" y="96.4">LED-TH-3mm_G</text>
<text x="232.1" y="96.5">R3</text>
<text x="232.5" y="100">1k</text>
<text x="224" y="107.7">LED8</text>
<text x="217.5" y="110.5">LED-TH-3mm_G</text>
<text x="232.1" y="110.6">R2</text>
<text x="232.5" y="114.1">1k</text>
<text x="205.8" y="138.8">U2</text>
<text x="221" y="149.1">LED-TH-3mm_G</text>
<text x="221" y="145.9">LED7</text>
<text x="220" y="159.9">R1</text>
<text x="220" y="163.1">1k</text>
<text x="141.3" y="197">C14</text>
<text x="123.9" y="202.3">100k</text>
<text x="125.4" y="198.8">R23</text>
<text x="70.2" y="207.6">HK19F-DC12V-SHG</text>
<text x="432.1" y="248.2">Conector panel</text>
<text x="155.7" y="257">100k</text>
<text x="156.3" y="253.5">R21</text>
<text x="190.7" y="256.9">R20</text>
<text x="74.6" y="262.3">C13</text>
<text x="78.7" y="258.8">R22</text>
<text x="85.6" y="258.8">10</text>
<text x="190.7" y="260.1">10k</text>
<text x="224.2" y="263.6">10k</text>
<text x="224.2" y="260.4">R19</text>
<text x="74.6" y="265.5">47nF</text>
<text x="264.2" y="267.6">10k</text>
<text x="268.3" y="265.8">R18</text>
<text x="286.8" y="265.8">R17</text>
<text x="287.1" y="269.3">10k</text>
<text x="84.5" y="287">CN22</text>
<text x="95.1" y="288.8">CN20</text>
<text x="59.8" y="299.4">CN21</text>
<text x="115.9" y="298.9">CN19</text>
<text x="75.7" y="310">EK508A-03P</text>
<text x="91.6" y="310">EK508A-02P</text>
<text x="103.9" y="310">EK508A-02P</text>
<text x="114.5" y="310">EK508A-02P</text>
</g>
<g font-size="3.2">
<text x="62.3" y="17.7" transform="rotate(-90 62.3 17.7)">+ Positivo</text>
<text x="72.8" y="17.7" transform="rotate(-90 72.8 17.7)">- Negativo</text>
<text x="99.3" y="17.7" transform="rotate(-90 99.3 17.7)">Tele paro</text>
<text x="423.2" y="15" transform="rotate(-90 423.2 15)">+28</text>
<text x="415" y="19.5">r</text>
<text x="358.3" y="45.6">4</text>
<text x="378" y="42.1">3</text>
<text x="391.9" y="45.6">4</text>
<text x="411.5" y="42.1">3</text>
<text x="439.7" y="47.7">19</text>
<text x="439.7" y="42.4">17</text>
<text x="446.8" y="47.7">Paro</text>
<text x="378" y="52.7">5</text>
<text x="411.5" y="52.7">5</text>
<text x="439.7" y="53">21</text>
<text x="446.8" y="53">+ D carga</text>
<text x="439.7" y="58.3">20</text>
<text x="448.6" y="58.3">Alarmas</text>
<text x="149.9" y="65">1</text>
<text x="177.3" y="65">3</text>
<text x="358.3" y="63.3">1</text>
<text x="378" y="63.3">2</text>
<text x="391.9" y="63.3">1</text>
<text x="411.5" y="63.3">2</text>
<text x="439.7" y="63.6">25</text>
<text x="446.8" y="63.6">Carga ext</text>
<text x="155" y="66.4">IN</text>
<text x="167.3" y="66.4">OUT</text>
<text x="164.2" y="76.6" transform="rotate(-90 164.2 76.6)">2</text>
<text x="102.6" y="229.1">2</text>
<text x="122.2" y="229.1">1</text>
<text x="134.3" y="229.1">2</text>
<text x="154" y="229.1">1</text>
<text x="174.9" y="232.6">2</text>
<text x="194.6" y="232.6">1</text>
<text x="210.2" y="232.6">2</text>
<text x="229.8" y="232.6">1</text>
<text x="249" y="232.6">2</text>
<text x="268.6" y="232.6">1</text>
<text x="280.7" y="232.6">2</text>
<text x="300.4" y="232.6">1</text>
<text x="102.6" y="239.6">5</text>
<text x="134.3" y="239.6">5</text>
<text x="161.3" y="237.4">GND</text>
<text x="174.9" y="243.2">5</text>
<text x="210.2" y="243.2">5</text>
<text x="249" y="243.2">5</text>
<text x="280.7" y="243.2">5</text>
<text x="102.6" y="250.2">3</text>
<text x="122.2" y="246.7">4</text>
<text x="134.3" y="250.2">3</text>
<text x="154" y="246.7">4</text>
<text x="194.6" y="250.2">4</text>
<text x="229.8" y="250.2">4</text>
<text x="268.6" y="250.2">4</text>
<text x="300.4" y="250.2">4</text>
<text x="174.9" y="253.8">3</text>
<text x="210.2" y="253.8">3</text>
<text x="249" y="253.8">3</text>
<text x="280.7" y="253.8">3</text>
<text x="113.4" y="305.3" transform="rotate(-90 113.4 305.3)">Reset 1</text>
</g>
<g font-size="3.2" fill="#00f">
<text x="409.4" y="21.7" transform="rotate(-90 409.4 21.7)">1</text>
<text x="412.9" y="21.7" transform="rotate(-90 412.9 21.7)">2</text>
<text x="416.5" y="21.7" transform="rotate(-90 416.5 21.7)">3</text>
<text x="420" y="21.7" transform="rotate(-90 420 21.7)">4</text>
<text x="423.5" y="21.7" transform="rotate(-90 423.5 21.7)">5</text>
<text x="407.6" y="25.2" transform="rotate(-90 407.6 25.2)">1</text>
<text x="411.2" y="25.2" transform="rotate(-90 411.2 25.2)">2</text>
<text x="414.7" y="25.2" transform="rotate(-90 414.7 25.2)">3</text>
<text x="418.2" y="25.2" transform="rotate(-90 418.2 25.2)">4</text>
<text x="421.7" y="25.2" transform="rotate(-90 421.7 25.2)">5</text>
<text x="58.4" y="35.8" transform="rotate(-90 58.4 35.8)">1</text>
<text x="60.1" y="32.3" transform="rotate(-90 60.1 32.3)">1</text>
<text x="61.9" y="35.8" transform="rotate(-90 61.9 35.8)">2</text>
<text x="63.7" y="32.3" transform="rotate(-90 63.7 32.3)">2</text>
<text x="65.4" y="35.8" transform="rotate(-90 65.4 35.8)">3</text>
<text x="67.2" y="32.3" transform="rotate(-90 67.2 32.3)">3</text>
<text x="69" y="35.8" transform="rotate(-90 69 35.8)">4</text>
<text x="70.7" y="32.3" transform="rotate(-90 70.7 32.3)">4</text>
<text x="72.5" y="35.8" transform="rotate(-90 72.5 35.8)">5</text>
<text x="74.3" y="32.3" transform="rotate(-90 74.3 32.3)">5</text>
<text x="97.2" y="35.8" transform="rotate(-90 97.2 35.8)">1</text>
<text x="99" y="32.3" transform="rotate(-90 99 32.3)">1</text>
<text x="100.7" y="35.8" transform="rotate(-90 100.7 35.8)">2</text>
<text x="102.5" y="32.3" transform="rotate(-90 102.5 32.3)">2</text>
<text x="430.5" y="42.1">1</text>
<text x="430.5" y="45.6">2</text>
<text x="434" y="43.9">1</text>
<text x="434" y="47.4">2</text>
<text x="58.4" y="49.5" transform="rotate(-90 58.4 49.5)">2</text>
<text x="430.5" y="52.7">1</text>
<text x="67.1" y="54.4">16</text>
<text x="88.7" y="54.4">1</text>
<text x="105.9" y="54.4">16</text>
<text x="127.5" y="54.4">1</text>
<text x="430.5" y="56.2">2</text>
<text x="434" y="54.4">1</text>
<text x="434" y="58">2</text>
<text x="67.1" y="61.5">13</text>
<text x="88.7" y="61.5">4</text>
<text x="105.9" y="61.5">13</text>
<text x="127.5" y="61.5">4</text>
<text x="203" y="60.1" transform="rotate(-90 203 60.1)">3</text>
<text x="217.1" y="60.1" transform="rotate(-90 217.1 60.1)">1</text>
<text x="430.5" y="63.3">1</text>
<text x="434" y="65">1</text>
<text x="67.1" y="68.5">11</text>
<text x="88.7" y="68.5">6</text>
<text x="105.9" y="68.5">11</text>
<text x="127.5" y="68.5">6</text>
<text x="204.4" y="67.6" transform="rotate(-90 204.4 67.6)">Vin</text>
<text x="218.5" y="69.8" transform="rotate(-90 218.5 69.8)">GND</text>
<text x="430.5" y="66.8">2</text>
<text x="434" y="68.5">2</text>
<text x="58.4" y="72.7" transform="rotate(-90 58.4 72.7)">1</text>
<text x="211.5" y="75.2" transform="rotate(-90 211.5 75.2)">Vout</text>
<text x="430.5" y="73.8">1</text>
<text x="430.5" y="77.4">2</text>
<text x="434" y="75.6">1</text>
<text x="69.1" y="82.7">9</text>
<text x="88.7" y="82.7">8</text>
<text x="107.9" y="82.7">9</text>
<text x="127.5" y="82.7">8</text>
<text x="210.1" y="79.7" transform="rotate(-90 210.1 79.7)">2</text>
<text x="434" y="79.1">2</text>
<text x="99" y="114.8" transform="rotate(-90 99 114.8)">30</text>
<text x="106" y="114.8" transform="rotate(-90 106 114.8)">29</text>
<text x="113.1" y="114.8" transform="rotate(-90 113.1 114.8)">28</text>
<text x="120.1" y="114.8" transform="rotate(-90 120.1 114.8)">27</text>
<text x="127.2" y="114.8" transform="rotate(-90 127.2 114.8)">26</text>
<text x="134.2" y="114.8" transform="rotate(-90 134.2 114.8)">25</text>
<text x="141.3" y="114.8" transform="rotate(-90 141.3 114.8)">24</text>
<text x="148.3" y="114.8" transform="rotate(-90 148.3 114.8)">23</text>
<text x="155.4" y="114.8" transform="rotate(-90 155.4 114.8)">22</text>
<text x="162.5" y="114.8" transform="rotate(-90 162.5 114.8)">21</text>
<text x="169.5" y="114.8" transform="rotate(-90 169.5 114.8)">20</text>
<text x="176.6" y="114.8" transform="rotate(-90 176.6 114.8)">19</text>
<text x="183.6" y="114.8" transform="rotate(-90 183.6 114.8)">18</text>
<text x="190.7" y="114.8" transform="rotate(-90 190.7 114.8)">17</text>
<text x="197.7" y="114.8" transform="rotate(-90 197.7 114.8)">16</text>
<text x="100.4" y="122.3" transform="rotate(-90 100.4 122.3)">Vin</text>
<text x="107.4" y="124.5" transform="rotate(-90 107.4 124.5)">GND</text>
<text x="114.5" y="123.6" transform="rotate(-90 114.5 123.6)">RST</text>
<text x="121.5" y="121.6" transform="rotate(-90 121.5 121.6)">EN</text>
<text x="128.6" y="124.6" transform="rotate(-90 128.6 124.6)">3.3V</text>
<text x="135.6" y="124.5" transform="rotate(-90 135.6 124.5)">GND</text>
<text x="142.7" y="123.4" transform="rotate(-90 142.7 123.4)">CLK</text>
<text x="149.8" y="123.9" transform="rotate(-90 149.8 123.9)">SD0</text>
<text x="156.8" y="124.6" transform="rotate(-90 156.8 124.6)">CMD</text>
<text x="163.9" y="123.9" transform="rotate(-90 163.9 123.9)">SD1</text>
<text x="170.9" y="123.9" transform="rotate(-90 170.9 123.9)">SD2</text>
<text x="178" y="123.9" transform="rotate(-90 178 123.9)">SD3</text>
<text x="199.1" y="121.4" transform="rotate(-90 199.1 121.4)">A0</text>
<text x="185" y="142.1" transform="rotate(-90 185 142.1)">RSV(Don't Use)</text>
<text x="192.1" y="142.1" transform="rotate(-90 192.1 142.1)">RSV(Don't Use)</text>
<text x="100.4" y="158.2" transform="rotate(-90 100.4 158.2)">3.3V</text>
<text x="107.4" y="158.2" transform="rotate(-90 107.4 158.2)">GND</text>
<text x="114.5" y="158.2" transform="rotate(-90 114.5 158.2)">TX</text>
<text x="121.5" y="158.2" transform="rotate(-90 121.5 158.2)">RX</text>
<text x="128.6" y="158.2" transform="rotate(-90 128.6 158.2)">D8</text>
<text x="135.6" y="158.2" transform="rotate(-90 135.6 158.2)">D7</text>
<text x="142.7" y="158.2" transform="rotate(-90 142.7 158.2)">D6</text>
<text x="149.8" y="158.2" transform="rotate(-90 149.8 158.2)">D5</text>
<text x="156.8" y="158.2" transform="rotate(-90 156.8 158.2)">GND</text>
<text x="163.9" y="158.2" transform="rotate(-90 163.9 158.2)">3.3V</text>
<text x="170.9" y="158.2" transform="rotate(-90 170.9 158.2)">D4</text>
<text x="178" y="158.2" transform="rotate(-90 178 158.2)">D3</text>
<text x="185" y="158.2" transform="rotate(-90 185 158.2)">D2</text>
<text x="192.1" y="158.2" transform="rotate(-90 192.1 158.2)">D1</text>
<text x="199.1" y="158.2" transform="rotate(-90 199.1 158.2)">D0</text>
<text x="99" y="162.6" transform="rotate(-90 99 162.6)">1</text>
<text x="106" y="162.6" transform="rotate(-90 106 162.6)">2</text>
<text x="113.1" y="162.6" transform="rotate(-90 113.1 162.6)">3</text>
<text x="120.1" y="162.6" transform="rotate(-90 120.1 162.6)">4</text>
<text x="127.2" y="162.6" transform="rotate(-90 127.2 162.6)">5</text>
<text x="134.2" y="162.6" transform="rotate(-90 134.2 162.6)">6</text>
<text x="141.3" y="162.6" transform="rotate(-90 141.3 162.6)">7</text>
<text x="148.3" y="162.6" transform="rotate(-90 148.3 162.6)">8</text>
<text x="155.4" y="162.6" transform="rotate(-90 155.4 162.6)">9</text>
<text x="162.5" y="164.7" transform="rotate(-90 162.5 164.7)">10</text>
<text x="169.5" y="164.7" transform="rotate(-90 169.5 164.7)">11</text>
<text x="176.6" y="164.7" transform="rotate(-90 176.6 164.7)">12</text>
<text x="183.6" y="164.7" transform="rotate(-90 183.6 164.7)">13</text>
<text x="190.7" y="164.7" transform="rotate(-90 190.7 164.7)">14</text>
<text x="197.7" y="164.7" transform="rotate(-90 197.7 164.7)">15</text>
<text x="166" y="183.4" transform="rotate(-90 166 183.4)">8</text>
<text x="169.5" y="183.4" transform="rotate(-90 169.5 183.4)">7</text>
<text x="173" y="183.4" transform="rotate(-90 173 183.4)">6</text>
<text x="176.6" y="183.4" transform="rotate(-90 176.6 183.4)">5</text>
<text x="180.1" y="183.4" transform="rotate(-90 180.1 183.4)">4</text>
<text x="183.6" y="183.4" transform="rotate(-90 183.6 183.4)">3</text>
<text x="187.1" y="183.4" transform="rotate(-90 187.1 183.4)">2</text>
<text x="190.7" y="183.4" transform="rotate(-90 190.7 183.4)">1</text>
<text x="167.7" y="186.9" transform="rotate(-90 167.7 186.9)">E</text>
<text x="171.3" y="189" transform="rotate(-90 171.3 189)">7B</text>
<text x="174.8" y="189" transform="rotate(-90 174.8 189)">6B</text>
<text x="178.3" y="189" transform="rotate(-90 178.3 189)">5B</text>
<text x="181.9" y="189" transform="rotate(-90 181.9 189)">4B</text>
<text x="185.4" y="189" transform="rotate(-90 185.4 189)">3B</text>
<text x="188.9" y="189" transform="rotate(-90 188.9 189)">2B</text>
<text x="192.4" y="189" transform="rotate(-90 192.4 189)">1B</text>
<text x="167.7" y="203.4" transform="rotate(-90 167.7 203.4)">COM</text>
<text x="171.3" y="203.4" transform="rotate(-90 171.3 203.4)">Bz</text>
<text x="174.8" y="203.4" transform="rotate(-90 174.8 203.4)">Display</text>
<text x="178.3" y="203.4" transform="rotate(-90 178.3 203.4)">D</text>
<text x="181.9" y="203.4" transform="rotate(-90 181.9 203.4)">C</text>
<text x="185.4" y="203.4" transform="rotate(-90 185.4 203.4)">B</text>
<text x="188.9" y="203.4" transform="rotate(-90 188.9 203.4)">A</text>
<text x="192.4" y="203.4" transform="rotate(-90 192.4 203.4)">On off</text>
<text x="67.3" y="209.7">8</text>
<text x="87" y="209.7">9</text>
<text x="166" y="206.9" transform="rotate(-90 166 206.9)">9</text>
<text x="169.5" y="208.9" transform="rotate(-90 169.5 208.9)">10</text>
<text x="173" y="208.9" transform="rotate(-90 173 208.9)">11</text>
<text x="176.6" y="208.9" transform="rotate(-90 176.6 208.9)">12</text>
<text x="180.1" y="208.9" transform="rotate(-90 180.1 208.9)">13</text>
<text x="183.6" y="208.9" transform="rotate(-90 183.6 208.9)">14</text>
<text x="187.1" y="208.9" transform="rotate(-90 187.1 208.9)">15</text>
<text x="190.7" y="208.9" transform="rotate(-90 190.7 208.9)">16</text>
<text x="67.3" y="223.8">6</text>
<text x="87" y="223.8">11</text>
<text x="67.3" y="230.8">4</text>
<text x="87" y="230.8">13</text>
<text x="67.3" y="237.9">1</text>
<text x="87" y="237.9">16</text>
<text x="393.5" y="234.5" transform="rotate(-90 393.5 234.5)">8</text>
<text x="395.3" y="238.2" transform="rotate(-90 395.3 238.2)">B</text>
<text x="397.1" y="234.5" transform="rotate(-90 397.1 234.5)">7</text>
<text x="398.8" y="238.2" transform="rotate(-90 398.8 238.2)">A</text>
<text x="400.6" y="234.5" transform="rotate(-90 400.6 234.5)">6</text>
<text x="404.1" y="234.5" transform="rotate(-90 404.1 234.5)">5</text>
<text x="407.6" y="234.5" transform="rotate(-90 407.6 234.5)">4</text>
<text x="411.2" y="234.5" transform="rotate(-90 411.2 234.5)">3</text>
<text x="414.7" y="234.5" transform="rotate(-90 414.7 234.5)">2</text>
<text x="418.2" y="234.5" transform="rotate(-90 418.2 234.5)">1</text>
<text x="402.3" y="244.2" transform="rotate(-90 402.3 244.2)">+ dis</text>
<text x="405.9" y="242" transform="rotate(-90 405.9 242)">P19</text>
<text x="409.4" y="244.2" transform="rotate(-90 409.4 244.2)">Al 20</text>
<text x="412.9" y="243.8" transform="rotate(-90 412.9 243.8)">Tel p</text>
<text x="416.5" y="242.9" transform="rotate(-90 416.5 242.9)">-21-</text>
<text x="420" y="244.1" transform="rotate(-90 420 244.1)">Masa</text>
<text x="395.3" y="254.6" transform="rotate(-90 395.3 254.6)">C</text>
<text x="398.8" y="254.6" transform="rotate(-90 398.8 254.6)">D</text>
<text x="402.3" y="254.6" transform="rotate(-90 402.3 254.6)">Av</text>
<text x="405.9" y="254.6" transform="rotate(-90 405.9 254.6)">El v</text>
<text x="409.4" y="254.6" transform="rotate(-90 409.4 254.6)">C ex</text>
<text x="412.9" y="254.6" transform="rotate(-90 412.9 254.6)">On</text>
<text x="416.5" y="254.6" transform="rotate(-90 416.5 254.6)">12v</text>
<text x="420" y="254.6" transform="rotate(-90 420 254.6)">Rst</text>
<text x="393.5" y="258.1" transform="rotate(-90 393.5 258.1)">9</text>
<text x="397.1" y="260.1" transform="rotate(-90 397.1 260.1)">10</text>
<text x="400.6" y="260.1" transform="rotate(-90 400.6 260.1)">11</text>
<text x="404.1" y="260.1" transform="rotate(-90 404.1 260.1)">12</text>
<text x="407.6" y="260.1" transform="rotate(-90 407.6 260.1)">13</text>
<text x="411.2" y="260.1" transform="rotate(-90 411.2 260.1)">14</text>
<text x="414.7" y="260.1" transform="rotate(-90 414.7 260.1)">15</text>
<text x="418.2" y="260.1" transform="rotate(-90 418.2 260.1)">16</text>
<text x="72.5" y="292.7" transform="rotate(-90 72.5 292.7)">3</text>
<text x="76" y="292.7" transform="rotate(-90 76 292.7)">2</text>
<text x="79.6" y="292.7" transform="rotate(-90 79.6 292.7)">1</text>
<text x="86.6" y="292.7" transform="rotate(-90 86.6 292.7)">2</text>
<text x="90.1" y="292.7" transform="rotate(-90 90.1 292.7)">1</text>
<text x="97.2" y="292.7" transform="rotate(-90 97.2 292.7)">2</text>
<text x="100.7" y="292.7" transform="rotate(-90 100.7 292.7)">1</text>
<text x="107.8" y="292.7" transform="rotate(-90 107.8 292.7)">2</text>
<text x="111.3" y="292.7" transform="rotate(-90 111.3 292.7)">1</text>
<text x="77.8" y="296.2" transform="rotate(-90 77.8 296.2)">2</text>
<text x="81.3" y="296.2" transform="rotate(-90 81.3 296.2)">1</text>
<text x="88.4" y="296.2" transform="rotate(-90 88.4 296.2)">2</text>
<text x="91.9" y="296.2" transform="rotate(-90 91.9 296.2)">1</text>
<text x="99" y="296.2" transform="rotate(-90 99 296.2)">2</text>
<text x="102.5" y="296.2" transform="rotate(-90 102.5 296.2)">1</text>
<text x="109.5" y="296.2" transform="rotate(-90 109.5 296.2)">2</text>
<text x="74.6" y="301.7" transform="rotate(-90 74.6 301.7)">Av 3</text>
</g>
<g font-size="2.5" fill="#000080">
<text x="363" y="34.6">REL7</text>
<text x="396.5" y="34.6">REL8</text>
<text x="83.1" y="47.1">RL1</text>
<text x="116.7" y="43.6">RL2</text>
<text x="187.4" y="80.4">10uF50V</text>
<text x="215.4" y="79.3">10uF25V</text>
<text x="195.7" y="195">U10</text>
<text x="196" y="198">ULN2004AN</text>
<text x="76.1" y="203.7">RL3</text>
<text x="106.3" y="216.5">REL1</text>
<text x="139" y="216.4">REL2</text>
<text x="179.6" y="223.5">REL3</text>
<text x="214.8" y="223.5">REL4</text>
<text x="251.9" y="223.5">REL5</text>
<text x="285.1" y="223.5">REL6</text>
</g>
<g font-size="2.5">
<text x="446.8" y="42.4">Precalentador</text>
<text x="184" y="63.6">+ 12v</text>
<text x="202" y="83.9">+3V</text>
<text x="159.3" y="210">+12V</text>
<text x="141.8" y="218.8">Buzzer</text>
<text x="108.1" y="305.3" transform="rotate(-90 108.1 305.3)">Buzzer</text>
</g>
<g font-size="2.5" fill="#00f">
<text x="108.1" y="218.8">+ Display</text>
<text x="78.1" y="307" transform="rotate(-90 78.1 307)">+ Display</text>
</g>
<g font-size="1.8">
<text x="419.2" y="17" transform="rotate(-90 419.2 17)">Ev</text>
<text x="416.5" y="223">GND</text>
</g>
<g font-size="1.8" fill="#00f">
<text x="62.3" y="70.7">Tele paro</text>
<text x="62.3" y="84.8">Led tele paro</text>
</g>
<text font-size="1.8" fill="#000080" x="141" y="198.3">100pf</text>
</svg>
